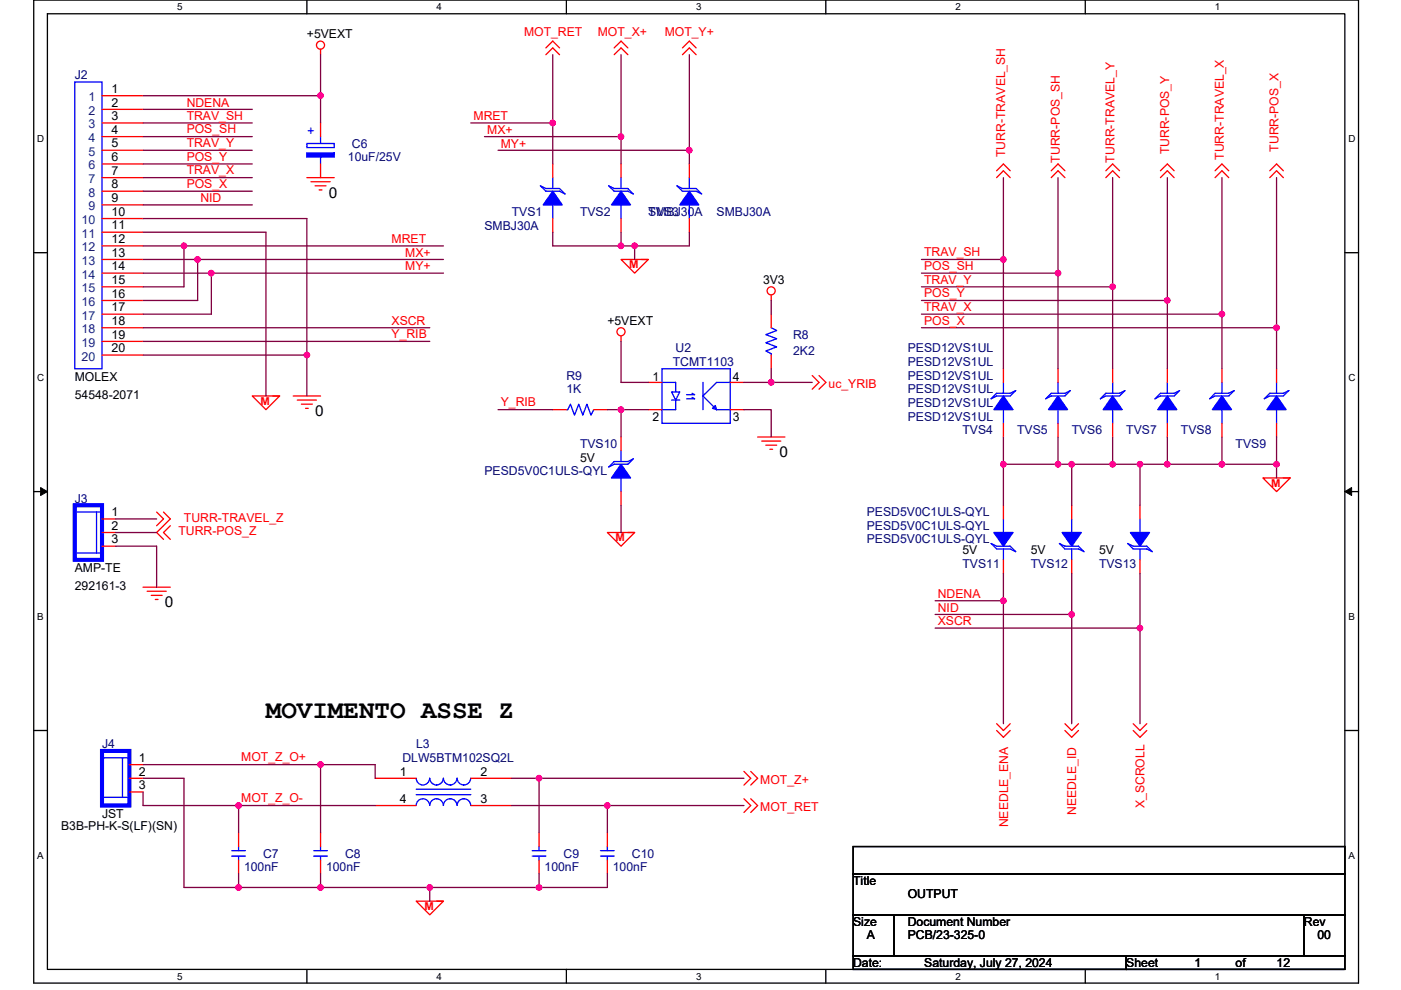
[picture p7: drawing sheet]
<svg xmlns="http://www.w3.org/2000/svg" width="297mm" height="210mm" viewBox="0 0 297 210" stroke-linecap="round" stroke-linejoin="round" font-family="sans-serif">
<path d="M7.2 0h280.8v208.5h-280.8zM10.1 2.9h275v202.7h-275z" fill="none" stroke="#000" stroke-width=".28"/>
<g fill="#fff">
<path d="M37.5 .3h1.2v2.3h-1.2z"/>
<path d="M37.5 205.9h1.2v2.3h-1.2z"/>
</g>
<path d="M65.1 0v2.9M65.1 205.6v2.9" fill="none" stroke="#000" stroke-width=".28"/>
<g fill="#fff">
<path d="M92.6 .3h1.1v2.3h-1.1z"/>
<path d="M92.6 205.9h1.1v2.3h-1.1z"/>
</g>
<path d="M120.1 0v2.9M120.1 205.6v2.9" fill="none" stroke="#000" stroke-width=".28"/>
<g fill="#fff">
<path d="M147.6 .3h1.1v2.3h-1.1z"/>
<path d="M147.6 205.9h1.1v2.3h-1.1z"/>
</g>
<path d="M175.1 0v2.9M175.1 205.6v2.9" fill="none" stroke="#000" stroke-width=".28"/>
<g fill="#fff">
<path d="M202.6 .3h1.1v2.3h-1.1z"/>
<path d="M202.6 205.9h1.1v2.3h-1.1z"/>
</g>
<path d="M230.1 0v2.9M230.1 205.6v2.9" fill="none" stroke="#000" stroke-width=".28"/>
<g fill="#fff">
<path d="M257.6 .3h1.2v2.3h-1.2z"/>
<path d="M257.6 205.9h1.2v2.3h-1.2z"/>
<path d="M7.9 28.3h1.5v2.3h-1.5z"/>
<path d="M285.9 28.3h1.5v2.3h-1.5z"/>
<path d="M7.9 78.9h1.5v2.3h-1.5z"/>
<path d="M285.9 78.9h1.5v2.3h-1.5z"/>
</g>
<path d="M7.2 53.6h2.9M285.1 53.6h2.9" fill="none" stroke="#000" stroke-width=".28"/>
<g fill="#fff">
<path d="M7.9 129.6h1.4v2.3h-1.4z"/>
<path d="M285.9 129.6h1.3v2.3h-1.3z"/>
</g>
<path d="M7.2 104.3h2.9M285.1 104.3h2.9" fill="none" stroke="#000" stroke-width=".28"/>
<path d="M8.6 103.4l1.5 .9-1.5 .8zM285.1 104.3l1.5-.9v1.7z" fill="#000" stroke="#000" stroke-width=".21"/>
<g fill="#fff">
<path d="M7.9 180.3h1.4v2.3h-1.4z"/>
<path d="M285.9 180.3h1.4v2.3h-1.4z"/>
</g>
<path d="M7.2 154.9h2.9M285.1 154.9h2.9M180.9 179.6h104.2v5.7h-104.2zM180.9 185.3h104.2v8.7h-104.2zM180.9 194h8.7v8.7h-8.7zM189.6 194h86.9v8.7h-86.9zM276.5 194h8.6v8.7h-8.6zM180.9 202.7h57.9v2.9h-57.9zM238.8 202.7h46.3v2.9h-46.3z" fill="none" stroke="#000" stroke-width=".28"/>
<g fill="none" stroke="#f00" stroke-width=".28">
<path d="M68 10.5v1.1M115.7 10.2l1.5-1.5 1.4 1.5M115.7 11.6l1.5-1.4 1.4 1.4M130.2 10.2l1.5-1.5 1.4 1.5M130.2 11.6l1.5-1.4 1.4 1.4M144.7 10.2l1.5-1.5 1.4 1.5M144.7 11.6l1.5-1.4 1.4 1.4M21.6 20.3h8.7M21.6 23.2h8.7M21.6 26.1h8.7M21.6 29h8.7M21.6 31.9h8.7"/>
<path d="M21.6 34.8h8.7M21.6 37.7h8.7M65.1 37.7h5.8M65.9 38.5h4.1M66.8 39.4h2.3M68 34.8v2.9M68 26.1v2.9M117.2 34.8v2.9M131.7 34.8v2.9M146.2 34.8v2.9M211.3 36.2l1.4-1.4 1.5 1.4M211.3 37.7l1.4-1.5 1.5 1.5"/>
<path d="M222.9 36.2l1.4-1.4 1.5 1.4M222.9 37.7l1.4-1.5 1.5 1.5M234.5 36.2l1.4-1.4 1.5 1.4M234.5 37.7l1.4-1.5 1.5 1.5M246 36.2l1.5-1.4 1.4 1.4M246 37.7l1.5-1.5 1.4 1.5M257.6 36.2l1.5-1.4 1.4 1.4M257.6 37.7l1.5-1.5 1.4 1.5M269.2 36.2l1.5-1.4 1.4 1.4M269.2 37.7l1.5-1.5 1.4 1.5M21.6 40.6h8.7M21.6 43.5h8.7"/>
<path d="M21.6 46.4h8.7M21.6 49.3h8.7M21.6 52.2h8.7M21.6 55h8.7M21.6 57.9h8.7M67.7 40.3h.6M117.2 46.4v2.9M131.7 55h5.8l-2.9 2.9zM131.7 46.4v2.9M136 55h1.5M146.2 46.4v2.9M21.6 60.8h8.7"/>
<path d="M21.6 63.7h8.7M21.6 66.6h8.7M21.6 69.5h8.7M21.6 72.4h8.7M21.6 75.3h8.7M131.7 71.2v1.2M163.5 66.6v2.9M163.5 75.3v2.9M163.5 62.6v1.1M172.2 79.7l1.4 1.4-1.4 1.4M173.6 79.7l1.5 1.4-1.5 1.4M212.7 78.2v2.9"/>
<path d="M224.3 78.2v2.9M235.9 78.2v2.9M247.5 78.2v2.9M259.1 78.2v2.9M270.7 78.2v2.9M53.5 84h5.8l-2.9 2.9zM57.8 84h1.5M62.2 84h5.8M63 84.9h4.1M63.9 85.7h2.3M64.8 86.6h.6M117.2 86.9h2.9"/>
<path d="M125.9 86.9h2.9M131.7 92.7v2.9M137.5 81.1h2.9M137.5 86.9h2.9M154.8 81.1h2.9M154.8 86.9h2.9M160.6 92.7h5.8M161.5 93.6h4M162.4 94.4h2.3M163.2 95.3h.6M212.7 89.8v2.9M224.3 89.8v2.9"/>
<path d="M235.9 89.8v2.9M247.5 89.8v2.9M259.1 89.8v2.9M270.7 89.8v2.9M21.6 110.1h2.9M21.6 112.9h2.9M21.6 115.8h2.9M33.2 108.6l1.5 1.5-1.5 1.4M34.7 108.6l1.4 1.5-2.9 2.8 1.5 1.5M36.1 111.5l-1.4 1.4 1.4 1.5M128.8 112.9h5.8l-2.9 2.9zM131.7 104.3v2.9"/>
<path d="M133.1 112.9h1.5M212.7 118.7v2.9M212.7 107.2v2.9M227.2 118.7v2.9M227.2 107.2v2.9M241.7 118.7v2.9M241.7 107.2v2.9M267.8 101.4h5.8l-2.9 2.9zM272.1 101.4h1.5M30.3 124.5h5.8M31.2 125.4h4M32.1 126.3h2.3"/>
<path d="M32.9 127.1h.6M211.3 154.9l1.4 1.5 1.5-1.5M211.3 153.5l1.4 1.4 1.5-1.4M225.8 154.9l1.4 1.5 1.5-1.5M225.8 153.5l1.4 1.4 1.5-1.4M240.3 154.9l1.4 1.5 1.4-1.5M240.3 153.5l1.4 1.4 1.4-1.4M27.4 162.2h2.9M27.4 165.1h2.9M27.4 168h2.9M50.6 176.7v2.9M68 176.7v2.9"/>
<path d="M79.5 165.1h8.7M79.5 170.9h8.7M99.8 165.1h8.7M99.8 170.9h8.7M114.3 176.7v2.9M128.8 176.7v2.9M157.7 163.6l1.5 1.5-1.5 1.4M157.7 169.4l1.5 1.5-1.5 1.4M159.2 163.6l1.4 1.5-1.4 1.4M159.2 169.4l1.4 1.5-1.4 1.4M50.6 182.5v2.8M68 182.5v2.8"/>
<path d="M88.2 191.1h5.8l-2.9 2.9zM92.6 191.1h1.4M114.3 182.5v2.8M128.8 182.5v2.8"/>
<circle cx="68" cy="9.6" r=".86"/>
<circle cx="131.7" cy="70.4" r=".86"/>
<circle cx="163.5" cy="61.7" r=".86"/>
</g>
<g fill="none" stroke="#00f" stroke-width=".28">
<path d="M15.9 17.4h5.7v60.8h-5.7zM65.1 30.4h5.8v.9h-5.8zM68 29v1.4M68 33v1.8M114.6 39.4l1.1 .6h2.9l1.2 1.1-1.2-.5h-2.9zM117.2 37.7v2.3M129 39.4l1.2 .6h2.9l1.2 1.1-1.2-.5h-2.9zM131.7 37.7v2.3M143.5 39.4l1.2 .6h2.9l1.2 1.1-1.2-.5h-2.9zM146.2 37.7v2.3M117.2 43.5v2.9M131.7 43.5v2.9"/>
<path d="M146.2 43.5v2.9M140.4 78.2h14.4v11.6h-14.4zM163.5 69.5l1.2 .6-2.3 .9 2.3 .8-2.3 .9 2.3 .9-2.3 .8 1.1 .6v.3M120.1 86.9h.3l.5-1.2 .9 2.4 .9-2.4 .9 2.4 .8-2.4 .9 2.4 .6-1.2M129 99.1l1.2-1.2h2.9l1.2-.6-1.2 1.2h-2.9zM131.7 95.6v2.3M140.4 81.1h2.9v2M142.4 84.9h1.7M142.4 83.1h1.7l-.8 1.8zM143.3 84.9v2h-2.9M146.7 83.4l.6 .3h-1.7M146.7 84.3l.6 .3h-1.7"/>
<path d="M149 81.1v5.8M151.1 86.6l.6-.6 .2 .9zM151.9 86.9h2.9M154.8 81.1h-2.9l-2.9 2.9 2.9 2.9M210.1 84.6l1.2-1.2h2.9l1.1-.6-1.1 1.2h-2.9zM212.7 81.1v2.3M212.7 86.9v2.9M221.7 84.6l1.2-1.2h2.9l1.1-.6-1.1 1.2h-2.9zM224.3 81.1v2.3M224.3 86.9v2.9M233.3 84.6l1.2-1.2h2.9l1.1-.6-1.1 1.2h-2.9zM235.9 81.1v2.3"/>
<path d="M235.9 86.9v2.9M244.9 84.6l1.1-1.2h2.9l1.2-.6-1.2 1.2h-2.9zM247.5 81.1v2.3M247.5 86.9v2.9M257.6 83.4h2.9l1.2-.6-1.2 1.2h-2.9l-1.1 .6zM259.1 81.1v2.3M259.1 86.9v2.9M268.1 84.6l1.1-1.2h2.9l1.2-.6-1.2 1.2h-2.9zM270.7 81.1v2.3M270.7 86.9v2.9M15.9 108.6h5.7M15.9 117.3h5.7"/>
<path d="M20.5 108.6v8.7M131.7 101.4v2.9M210.1 115.3l1.2 .5h2.9l1.1 1.2-1.1-.6h-2.9zM212.7 116.4v2.3M212.7 110.1v2.8M224.6 115.3l1.2 .5h2.9l1.1 1.2-1.1-.6h-2.9zM227.2 116.4v2.3M227.2 110.1v2.8M239.1 115.3l1.2 .5h2.8l1.2 1.2-1.2-.6h-2.8zM241.7 116.4v2.3M241.7 110.1v2.8M21.6 160.7h5.8"/>
<path d="M21.9 169.1h5.5M26 160.7v8.4M50.6 179.6v.8M68 179.6v.8M88.2 165.1a1.43 1.43 0 0 0 1.5 1.4 1.43 1.43 0 0 0 1.4-1.4 1.47 1.47 0 0 0 1.5 1.4 1.48 1.48 0 0 0 1.4-1.4M88.2 168.6h11.6M88.2 167.4h11.6M94 170.8a1.45 1.45 0 0 0-1.4-1.4 1.46 1.46 0 0 0-1.5 1.4 1.43 1.43 0 0 0-1.4-1.4 1.43 1.43 0 0 0-1.5 1.4M94 165.1a1.44 1.44 0 0 0 1.5 1.4 1.48 1.48 0 0 0 1.4-1.4 1.49 1.49 0 0 0 1.4 1.4 1.46 1.46 0 0 0 1.5-1.4M99.8 170.8a1.45 1.45 0 0 0-1.5-1.4 1.42 1.42 0 0 0-1.4 1.4 1.5 1.5 0 0 0-1.4-1.4 1.42 1.42 0 0 0-1.5 1.4M114.3 179.6v.8M128.8 179.6v.8"/>
<path d="M49.1 180.4h2.9M49.1 181.6h2.9M50.6 181.6v.9M66.5 180.4h2.9M66.5 181.6h2.9M68 181.6v.9M112.8 180.4h2.9M112.8 181.6h2.9M114.3 181.6v.9M127.3 180.4h2.9M127.3 181.6h2.9M128.8 181.6v.9"/>
</g>
<g fill="#00f" stroke="#00f" stroke-width=".28">
<path d="M235.9 84l2 2.9h-4z" fill-rule="evenodd"/>
<path d="M65.1 32.4v.9h5.8v-.9z" fill-rule="evenodd"/>
<path d="M247.5 84l2 2.9h-4z" fill-rule="evenodd"/>
<path d="M259.1 84l2 2.9h-4.1z" fill-rule="evenodd"/>
<path d="M131.7 98.5l2 2.9h-4.1z" fill-rule="evenodd"/>
<path d="M225.2 112.9h4.1l-2.1 2.9z" fill-rule="evenodd"/>
<path d="M212.7 84l2.1 2.9h-4.1z" fill-rule="evenodd"/>
<path d="M210.7 112.9h4.1l-2.1 2.9z" fill-rule="evenodd"/>
<path d="M131.7 40.6l2 2.9h-4.1z" fill-rule="evenodd"/>
<path d="M270.7 84l2 2.9h-4.1z" fill-rule="evenodd"/>
<path d="M146.2 40.6l2 2.9h-4.1z" fill-rule="evenodd"/>
<path d="M117.2 40.6l2 2.9h-4z" fill-rule="evenodd"/>
<path d="M224.3 84l2.1 2.9h-4.1z" fill-rule="evenodd"/>
<path d="M239.7 112.9h4l-2 2.9z" fill-rule="evenodd"/>
</g>
<path d="M15.9 107.2h5.7v11.5h-5.7zM21.6 159.3h5.8v11.6h-5.8z" fill="none" stroke="#00f" stroke-width=".87"/>
<g fill="none" stroke="#800040" stroke-width=".28">
<path d="M68 11.6v8.7M117.2 11.6v14.5M131.7 11.6v17.4M146.2 11.6v20.3M30.3 23.2h23.2M30.3 26.1h23.2M30.3 29h23.2M30.3 31.9h23.2M30.3 34.8h23.2M30.3 37.7h23.2M30.3 20.3h37.7M68 20.3v5.8"/>
<path d="M99.8 26.1h17.4M102.7 29h29M105.6 31.9h40.6M117.2 26.1v8.7M131.7 29v5.8M146.2 31.9v2.9M212.7 37.7v17.3M224.3 37.7v20.2M235.9 37.7v23.1M247.5 37.7v26M259.1 37.7v28.9h-63.7M270.7 37.7v31.8"/>
<path d="M30.3 40.6h23.2M30.3 43.5h23.2M30.3 49.3h26.1v34.7M30.3 52.2h8.7M30.3 46.4h34.8v28.9M30.3 55h11.6M30.3 57.9h14.5M39 52.2h55M39 52.2v8.6h-8.7M41.9 55h52.1M41.9 55v8.7h-11.6M44.8 57.9h49.2"/>
<path d="M44.8 57.9v8.7h-14.5M117.2 49.3v2.9h14.5M131.7 49.3v2.9M131.7 52.2h2.9M134.6 52.2v2.8M146.2 49.3v2.9h-11.6M195.4 55h17.3M195.4 57.9h28.9M212.7 55v23.2M224.3 57.9v20.3M30.3 72.4h60.8M30.3 75.3h34.8"/>
<path d="M30.3 69.5h60.8M65.1 75.3v8.7M131.7 72.4v8.7h5.8M163.5 78.2v2.9h-5.8M163.5 63.7v2.9M195.4 60.8h40.5M195.4 63.7h52.1M195.4 69.5h75.3M235.9 60.8v17.4M247.5 63.7v14.5M259.1 66.6v11.6M270.7 69.5v8.7"/>
<path d="M105.6 86.9h11.6M128.8 86.9h2.9M131.7 86.9v5.8M131.7 86.9h5.8M157.7 86.9h5.8v5.8M163.5 81.1h8.7M212.7 98.5v8.7M212.7 92.7v5.8h11.6M224.3 92.7v5.8h2.9M227.2 98.5v8.7M227.2 98.5h8.7M235.9 92.7v5.8h5.8"/>
<path d="M241.7 98.5h5.8M241.7 98.5v8.7M247.5 92.7v5.8M247.5 98.5h11.6M259.1 98.5h11.6M259.1 92.7v5.8M270.7 92.7v5.8M270.7 98.5v2.9M24.5 110.1h8.7M24.5 112.9h8.7M24.5 115.8h8.7v8.7M131.7 107.2v5.7"/>
<path d="M198.3 127.4h14.4M198.3 130.3h28.9M198.3 133.2h43.4M212.7 121.6v5.8M212.7 127.4v26.1M227.2 121.6v8.7M227.2 130.3v23.2M241.7 133.2v20.3M241.7 121.6v11.6M30.3 168v2.9h20.3M30.3 162.2h37.7M30.3 165.1h8.7v23.1h11.6"/>
<path d="M50.6 170.9v5.8M50.6 170.9h28.9M68 162.2v14.5M68 162.2h11.5v2.9M108.5 165.1h5.8M108.5 170.9h20.3M114.3 165.1h43.4M114.3 165.1v11.6M128.8 170.9v5.8M128.8 170.9h28.9M50.6 188.2h17.4M50.6 185.3v2.9"/>
<path d="M68 185.3v2.9M68 188.2h23.1M91.1 188.2h23.2M91.1 188.2v2.9M114.3 185.3v2.9M128.8 185.3v2.9h-14.5"/>
</g>
<g fill="#f0f" stroke="#f0f" stroke-width=".28">
<circle cx="67.9" cy="20.3" r=".57"/>
<circle cx="65.1" cy="75.3" r=".57"/>
<circle cx="67.9" cy="162.2" r=".57"/>
<circle cx="114.3" cy="165.1" r=".57"/>
<circle cx="50.6" cy="170.9" r=".57"/>
<circle cx="128.8" cy="170.9" r=".57"/>
<circle cx="50.6" cy="188.2" r=".57"/>
<circle cx="67.9" cy="188.2" r=".57"/>
<circle cx="91.1" cy="188.2" r=".57"/>
<circle cx="114.3" cy="188.2" r=".57"/>
<circle cx="39" cy="52.1" r=".57"/>
<circle cx="41.9" cy="55" r=".57"/>
<circle cx="44.8" cy="57.9" r=".57"/>
<circle cx="212.7" cy="55" r=".57"/>
<circle cx="235.9" cy="60.8" r=".57"/>
<circle cx="224.3" cy="57.9" r=".57"/>
<circle cx="247.5" cy="63.7" r=".57"/>
<circle cx="259.1" cy="66.6" r=".57"/>
<circle cx="270.6" cy="69.5" r=".57"/>
<circle cx="224.3" cy="98.5" r=".57"/>
<circle cx="235.9" cy="98.5" r=".57"/>
<circle cx="270.6" cy="98.5" r=".57"/>
<circle cx="247.5" cy="98.5" r=".57"/>
<circle cx="259.1" cy="98.5" r=".57"/>
<circle cx="212.7" cy="98.5" r=".57"/>
<circle cx="227.2" cy="98.5" r=".57"/>
<circle cx="241.7" cy="98.5" r=".57"/>
<circle cx="212.7" cy="127.4" r=".57"/>
<circle cx="227.2" cy="130.3" r=".57"/>
<circle cx="241.7" cy="133.2" r=".57"/>
<circle cx="146.1" cy="31.9" r=".57"/>
<circle cx="131.7" cy="52.1" r=".57"/>
<circle cx="134.6" cy="52.1" r=".57"/>
<circle cx="117.2" cy="26.1" r=".57"/>
<circle cx="131.7" cy="29" r=".57"/>
<circle cx="131.7" cy="86.9" r=".57"/>
<circle cx="163.5" cy="81.1" r=".57"/>
</g>
<text font-size="5.5" x="56.4" y="152.3">MOVIMENTO ASSE Z</text>
<g font-size="3.2">
<text x="69.7" y="42">0</text>
<text x="66.8" y="88.3">0</text>
<text x="165.2" y="97">0</text>
<text x="34.9" y="128.8">0</text>
</g>
<g font-size="2.6">
<text x="65.1" y="8.1">+5VEXT</text>
<text x="23.7" y="19.7">1</text>
<text x="23.7" y="22.6">2</text>
<text x="23.7" y="25.5">3</text>
<text x="23.7" y="28.4">4</text>
<text x="23.7" y="31.3">5</text>
<text x="23.7" y="34.2">6</text>
<text x="23.7" y="37.1">7</text>
<text x="23.7" y="40">8</text>
<text x="23.7" y="45.8">10</text>
<text x="23.7" y="42.9">9</text>
<text x="23.7" y="48.7">11</text>
<text x="23.7" y="51.6">12</text>
<text x="23.7" y="54.4">13</text>
<text x="23.7" y="57.3">14</text>
<text x="23.7" y="60.2">15</text>
<text x="23.7" y="63.1">16</text>
<text x="161.8" y="60.3">3V3</text>
<text x="23.7" y="66">17</text>
<text x="23.7" y="68.9">18</text>
<text x="23.7" y="71.8">19</text>
<text x="128.8" y="69">+5VEXT</text>
<text x="23.7" y="74.7">20</text>
<text x="15.9" y="80.8">MOLEX</text>
<text x="138.3" y="80.8">1</text>
<text x="155.4" y="80.8">4</text>
<text x="15.9" y="84.6">54548-2071</text>
<text x="138.3" y="89.2">2</text>
<text x="155.4" y="89.2">3</text>
<text x="123" y="97.9">5V</text>
<text x="23.7" y="109.5">1</text>
<text x="23.7" y="112.4">2</text>
<text x="23.7" y="115.3">3</text>
<text x="204.1" y="117.6">5V</text>
<text x="218.5" y="117.6">5V</text>
<text x="233" y="117.6">5V</text>
<text x="15.9" y="121.4">AMP-TE</text>
<text x="15.9" y="125.1">292161-3</text>
<text x="29.5" y="161.6">1</text>
<text x="29.5" y="164.5">2</text>
<text x="29.5" y="167.4">3</text>
<text x="84.7" y="164.5">1</text>
<text x="101.9" y="164.5">2</text>
<text x="21.6" y="173.5">JST</text>
<text x="84.7" y="170.3">4</text>
<text x="101.9" y="170.3">3</text>
<text x="13" y="176.1">B3B-PH-K-S(LF)(SN)</text>
<text x="180.9" y="187.7">Title</text>
<text x="192.5" y="190.6">OUTPUT</text>
<text x="180.9" y="196.4">Size</text>
<text x="192.5" y="196.4">Document Number</text>
<text x="276.5" y="196.4">Rev</text>
<text x="183.8" y="199.3">A</text>
<text x="192.5" y="199.3">PCB/23-325-0</text>
<text x="279.3" y="199.3">00</text>
<text x="180.9" y="205">Date:</text>
<text x="196" y="205">Saturday, July 27, 2024</text>
<text x="238.8" y="205">Sheet</text>
<text x="253.3" y="205">1</text>
<text x="262" y="205">of</text>
<text x="270.7" y="205">12</text>
</g>
<g font-size="2.6" fill="#f00">
<text x="111.1" y="7.6">MOT_RET</text>
<text x="126.7" y="7.6">MOT_X+</text>
<text x="140.9" y="7.6">MOT_Y+</text>
<text x="39.6" y="22.6">NDENA</text>
<text x="39.6" y="25.4">TRAV_SH</text>
<text x="39.6" y="28.3">POS_SH</text>
<text x="100.4" y="25.5">MRET</text>
<text x="103.3" y="28.4">MX+</text>
<text x="39.6" y="31.2">TRAV_Y</text>
<text x="39.6" y="34.1">POS_Y</text>
<text x="106.2" y="31.3">MY+</text>
<text x="213.1" y="33.3" transform="rotate(-90 213.1 33.3)">TURR-TRAVEL_SH</text>
<text x="224.7" y="34.5" transform="rotate(-90 224.7 34.5)">TURR-POS_SH</text>
<text x="236.3" y="34.5" transform="rotate(-90 236.3 34.5)">TURR-TRAVEL_Y</text>
<text x="247.9" y="32.7" transform="rotate(-90 247.9 32.7)">TURR-POS_Y</text>
<text x="259.5" y="33.9" transform="rotate(-90 259.5 33.9)">TURR-TRAVEL_X</text>
<text x="271" y="32.2" transform="rotate(-90 271 32.2)">TURR-POS_X</text>
<text x="39.6" y="37">TRAV_X</text>
<text x="39.6" y="39.9">POS_X</text>
<text x="42.5" y="42.9">NID</text>
<text x="83" y="51.6">MRET</text>
<text x="85.9" y="54.5">MX+</text>
<text x="85.9" y="57.4">MY+</text>
<text x="195.9" y="54.4">TRAV_SH</text>
<text x="195.9" y="57.3">POS_SH</text>
<text x="195.9" y="60.2">TRAV_Y</text>
<text x="195.9" y="63.1">POS_Y</text>
<text x="195.9" y="66">TRAV_X</text>
<text x="83" y="68.9">XSCR</text>
<text x="83" y="71.7">Y_RIB</text>
<text x="195.9" y="68.8">POS_X</text>
<text x="175.7" y="82.3">uc_YRIB</text>
<text x="106.2" y="86.2">Y_RIB</text>
<text x="37.8" y="113.5">TURR-POS_Z</text>
<text x="39" y="110.7">TURR-TRAVEL_Z</text>
<text x="198.8" y="126.9">NDENA</text>
<text x="198.8" y="129.8">NID</text>
<text x="198.8" y="132.7">XSCR</text>
<text x="51.2" y="161.5">MOT_Z_O+</text>
<text x="161.2" y="166.2">MOT_Z+</text>
<text x="51.2" y="170.2">MOT_Z_O-</text>
<text x="161.2" y="172">MOT_RET</text>
<text x="228.2" y="172.9" transform="rotate(-90 228.2 172.9)">NEEDLE_ID</text>
<text x="242.7" y="171.4" transform="rotate(-90 242.7 171.4)">X_SCROLL</text>
<text x="213.7" y="175.5" transform="rotate(-90 213.7 175.5)">NEEDLE_ENA</text>
</g>
<g font-size="2.6" fill="#000080">
<text x="15.9" y="16.8">J2</text>
<text x="73.8" y="34.2">10uF/25V</text>
<text x="74.6" y="31.3">C6</text>
<text x="108.5" y="45.8">TVS1</text>
<text x="123" y="45.8">TVS2</text>
<text x="137.5" y="45.8">TVS3</text>
<text x="137.5" y="45.8">SMBJ30A</text>
<text x="151.9" y="45.8">SMBJ30A</text>
<text x="102.7" y="48.7">SMBJ30A</text>
<text x="168.1" y="71.8">R8</text>
<text x="142.7" y="77.6">TCMT1103</text>
<text x="143.3" y="74.7">U2</text>
<text x="168.1" y="75.3">2K2</text>
<text x="192.5" y="74.7">PESD12VS1UL</text>
<text x="192.5" y="77.6">PESD12VS1UL</text>
<text x="120.1" y="80.5">R9</text>
<text x="120.1" y="83.4">1K</text>
<text x="192.5" y="80.5">PESD12VS1UL</text>
<text x="192.5" y="83.4">PESD12VS1UL</text>
<text x="192.5" y="86.3">PESD12VS1UL</text>
<text x="192.5" y="89.2">PESD12VS1UL</text>
<text x="123" y="95">TVS10</text>
<text x="204.1" y="92.1">TVS4</text>
<text x="215.6" y="92.1">TVS5</text>
<text x="227.2" y="92.1">TVS6</text>
<text x="238.8" y="92.1">TVS7</text>
<text x="250.4" y="92.1">TVS8</text>
<text x="262" y="95">TVS9</text>
<text x="102.7" y="100.8">PESD5V0C1ULS-QYL</text>
<text x="15.9" y="106.6">J3</text>
<text x="183.8" y="112.4">PESD5V0C1ULS-QYL</text>
<text x="183.8" y="109.5">PESD5V0C1ULS-QYL</text>
<text x="183.8" y="115.3">PESD5V0C1ULS-QYL</text>
<text x="204.1" y="120.5">TVS11</text>
<text x="218.5" y="120.5">TVS12</text>
<text x="233" y="120.5">TVS13</text>
<text x="21.6" y="158.7">J4</text>
<text x="85.3" y="161.6">DLW5BTM102SQ2L</text>
<text x="88.2" y="158.7">L3</text>
<text x="51.7" y="184.8">100nF</text>
<text x="55.8" y="181.9">C7</text>
<text x="69.1" y="184.8">100nF</text>
<text x="73.2" y="181.9">C8</text>
<text x="115.5" y="184.8">100nF</text>
<text x="119.5" y="181.9">C9</text>
<text x="129.9" y="184.8">100nF</text>
<text x="134" y="181.9">C10</text>
</g>
<g font-size="2.6" fill="#004080">
<text x="18.7" y="21.5">1</text>
<text x="18.7" y="24.4">2</text>
<text x="18.7" y="27.2">3</text>
<text x="18.7" y="30.1">4</text>
<text x="18.7" y="33">5</text>
<text x="18.7" y="35.9">6</text>
<text x="18.7" y="38.8">7</text>
<text x="18.7" y="41.7">8</text>
<text x="17.3" y="47.5">10</text>
<text x="18.7" y="44.6">9</text>
<text x="17.3" y="50.4">11</text>
<text x="17.3" y="53.3">12</text>
<text x="17.3" y="56.2">13</text>
<text x="17.3" y="59.1">14</text>
<text x="17.3" y="62">15</text>
<text x="17.3" y="64.9">16</text>
<text x="17.3" y="67.8">17</text>
<text x="17.3" y="70.7">18</text>
<text x="17.3" y="73.6">19</text>
<text x="17.3" y="76.5">20</text>
</g>
<text font-size="2.6" fill="#00f" x="65.2" y="26.9" transform="rotate(90 65.2 26.9)">+</text>
<g font-size="2.3" fill="#f00">
<text x="133.4" y="56.9">M</text>
<text x="55.2" y="85.9">M</text>
<text x="269.5" y="103.2">M</text>
<text x="130.5" y="114.8">M</text>
<text x="90" y="193">M</text>
</g>
<g font-size="2.1">
<text x="37.5" y="2.2">5</text>
<text x="92.6" y="2.2">4</text>
<text x="147.6" y="2.2">3</text>
<text x="202.6" y="2.2">2</text>
<text x="257.6" y="2.2">1</text>
<text x="7.9" y="30.1">D</text>
<text x="285.9" y="30.1">D</text>
<text x="7.9" y="80.8">C</text>
<text x="285.9" y="80.8">C</text>
<text x="7.9" y="131.4">B</text>
<text x="285.9" y="131.4">B</text>
<text x="7.9" y="182.1">A</text>
<text x="285.9" y="182.1">A</text>
<text x="37.5" y="207.8">5</text>
<text x="92.6" y="207.8">4</text>
<text x="147.6" y="207.8">3</text>
<text x="202.6" y="207.8">2</text>
<text x="257.6" y="207.8">1</text>
</g>
</svg>
